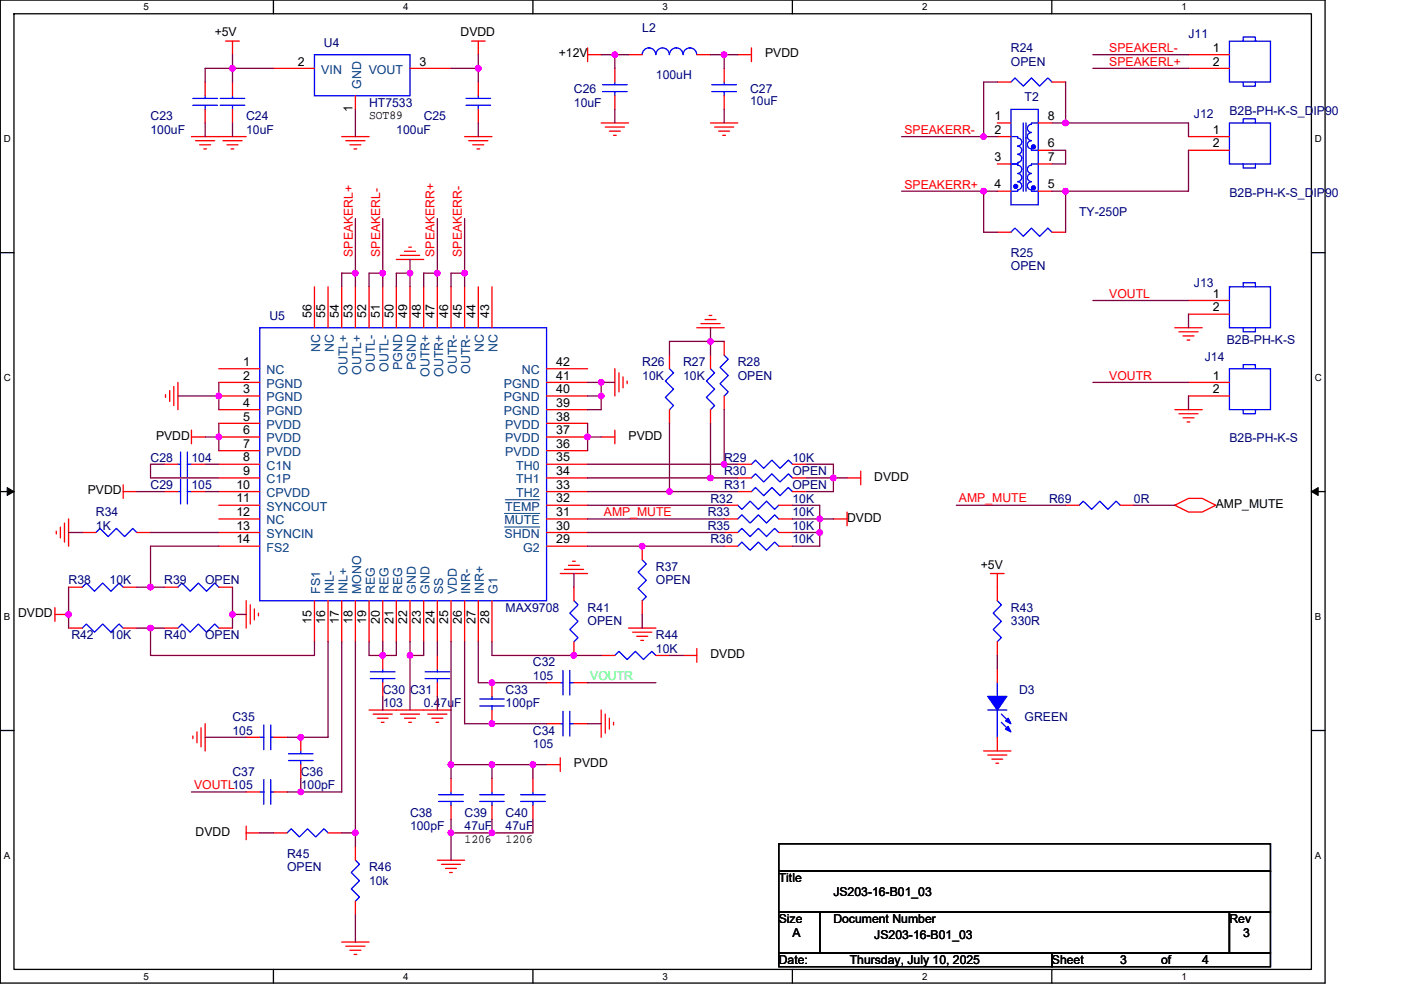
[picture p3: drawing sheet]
<svg xmlns="http://www.w3.org/2000/svg" width="297mm" height="210mm" viewBox="0 0 297 210" stroke-linecap="round" stroke-linejoin="round" font-family="sans-serif">
<path d="M.1 0h280.8v208.5h-280.8zM3 2.9h275v202.7h-275z" fill="none" stroke="#000" stroke-width=".28"/>
<g fill="#fff">
<path d="M30.5 .3h1.1v2.3h-1.1z"/>
<path d="M30.5 205.9h1.1v2.3h-1.1z"/>
</g>
<path d="M58 0v2.9M58 205.6v2.9" fill="none" stroke="#000" stroke-width=".28"/>
<g fill="#fff">
<path d="M85.5 .3h1.1v2.3h-1.1z"/>
<path d="M85.5 205.9h1.1v2.3h-1.1z"/>
</g>
<path d="M113 0v2.9M113 205.6v2.9" fill="none" stroke="#000" stroke-width=".28"/>
<g fill="#fff">
<path d="M140.5 .3h1.1v2.3h-1.1z"/>
<path d="M140.5 205.9h1.1v2.3h-1.1z"/>
</g>
<path d="M168 0v2.9M168 205.6v2.9" fill="none" stroke="#000" stroke-width=".28"/>
<g fill="#fff">
<path d="M195.5 .3h1.2v2.3h-1.2z"/>
<path d="M195.5 205.9h1.2v2.3h-1.2z"/>
</g>
<path d="M223 0v2.9M223 205.6v2.9" fill="none" stroke="#000" stroke-width=".28"/>
<g fill="#fff">
<path d="M250.5 .3h1.2v2.3h-1.2z"/>
<path d="M250.5 205.9h1.2v2.3h-1.2z"/>
<path d="M.8 28.3h1.5v2.3h-1.5z"/>
<path d="M278.8 28.3h1.5v2.3h-1.5z"/>
<path d="M.8 78.9h1.5v2.3h-1.5z"/>
<path d="M278.8 78.9h1.5v2.3h-1.5z"/>
</g>
<path d="M.1 53.6h2.9M278 53.6h2.9" fill="none" stroke="#000" stroke-width=".28"/>
<g fill="#fff">
<path d="M.8 129.6h1.4v2.3h-1.4z"/>
<path d="M278.8 129.6h1.4v2.3h-1.4z"/>
</g>
<path d="M.1 104.3h2.9M278 104.3h2.9" fill="none" stroke="#000" stroke-width=".28"/>
<path d="M1.5 103.4l1.5 .9-1.5 .8zM278 104.3l1.5-.9v1.7z" fill="#000" stroke="#000" stroke-width=".21"/>
<g fill="#fff">
<path d="M.8 180.3h1.4v2.3h-1.4z"/>
<path d="M278.8 180.3h1.4v2.3h-1.4z"/>
</g>
<path d="M.1 154.9h2.9M278 154.9h2.9M165.1 179h104.3v5.8h-104.3zM165.1 193.4h8.7v8.7h-8.7zM165.1 184.8h104.3v8.6h-104.3zM173.8 193.4h86.9v8.7h-86.9zM260.7 193.4h8.7v8.7h-8.7zM165.1 202.1h57.9v2.9h-57.9zM223 202.1h46.4v2.9h-46.4z" fill="none" stroke="#000" stroke-width=".28"/>
<g fill="none" stroke="#f00" stroke-width=".28">
<path d="M43.5 17.4v2.9M47.8 8.7h2.9M49.3 8.7v2.9M49.3 17.4v2.9M58 14.5h8.7M86.9 14.5h8.7M100 8.7h2.9M101.4 8.7v2.9M101.4 17.4v2.9M124.6 11.6h2.9M124.6 10.2v2.9M130.4 14.5v2.9"/>
<path d="M133.3 11.6h2.9M147.7 11.6h2.9M153.5 14.5v2.9M156.4 11.6h2.9M159.3 10.2v2.9M211.5 17.4h2.8M223 17.4h2.9M252 11.6h8.7M252 14.5h8.7M40.6 29h11.6M41.5 29.8h4M42.3 30.7h2.4"/>
<path d="M43.2 31.6h.6M43.5 23.2v2.9M47.3 29.8h4M48.1 30.7h2.4M49 31.6h.6M49.3 23.2v2.9M72.5 29h5.7M73.3 29.8h4.1M74.2 30.7h2.3M75.1 31.6h.5M75.4 20.3v2.9M98.5 29h5.8"/>
<path d="M99.4 29.8h4M100.2 30.7h2.4M101.1 31.6h.6M101.4 23.2v2.9M127.5 26.1h5.8M128.3 26.9h4.1M129.2 27.8h2.3M130.1 28.7h.6M130.4 20.3v2.9M150.6 26.1h5.8M151.5 26.9h4.1M152.4 27.8h2.3"/>
<path d="M153.2 28.7h.6M153.5 20.3v2.9M211.5 26.1h2.8M211.5 29h2.8M211.5 34.8h2.8M220.1 31.9h2.9M220.1 34.8h2.9M220.1 26.1h2.9M252 29h8.7M252 31.9h8.7M84 55h5.8M84.9 54.2h4.1"/>
<path d="M85.8 53.3h2.3M86.7 52.4h.5M211.5 49.3h2.8M211.5 40.6h2.8M220.1 40.6h2.9M223 49.3h2.9M46.4 78.2h8.7M66.7 60.8v8.7M69.6 60.8v8.7M72.5 60.8v8.7M75.4 60.8v8.7M78.2 60.8v8.7"/>
<path d="M81.1 60.8v8.7M84 60.8v8.7M86.9 60.8v8.7M89.8 60.8v8.7M92.7 60.8v8.7M95.6 60.8v8.7M98.5 60.8v8.7M101.4 60.8v8.7M104.3 60.8v8.7M115.9 78.2h8.7M130.4 78.2v5.8M131.2 79.1v4"/>
<path d="M132.1 79.9v2.4M141.9 75.3v2.9M147.7 69.5h5.8M148.6 68.6h4.1M149.5 67.8h2.3M150.3 66.9h.6M150.6 75.3v2.9M153.5 72.4v2.9M249.1 69.5h5.8M250 70.4h4M250.8 71.2h2.4M251.7 72.1h.6"/>
<path d="M252 63.7h8.7M252 66.6h8.7M34.8 98.5h2.9M35.1 83.7v.6M36 82.8v2.4M36.8 82v4M37.7 81.1v5.8M40.6 92.7h2.9M40.6 91.2v2.9M40.6 98.5h2.9M46.4 81.1h8.7M46.4 84h8.7"/>
<path d="M46.4 86.9h8.7M46.4 89.8h8.7M46.4 92.7h8.7M46.4 95.6h8.7M46.4 98.5h8.7M115.9 98.5h8.7M115.9 95.6h8.7M115.9 92.7h8.7M115.9 89.8h8.7M115.9 86.9h8.7M115.9 84h8.7M115.9 81.1h8.7"/>
<path d="M127.5 92.7h2.9M130.4 91.2v2.9M133 80.8v.6M141.9 86.9v2.9M150.6 86.9v2.9M153.5 84v2.9M156.4 98.5h2.9M168 98.5h2.9M182.5 99.9v2.9M249.1 86.9h5.8M250 87.8h4M250.8 88.6h2.4"/>
<path d="M251.7 89.5h.6M252 81.1h8.7M252 84h8.7M11.9 112.7v.5M12.8 111.8v2.3M13.7 110.9v4.1M14.5 110.1v5.7M17.4 112.9h2.9M26.1 104.3h2.9M26.1 102.8v2.9M29 112.9h2.9M34.8 104.3h2.9"/>
<path d="M40.6 104.3h2.9M46.4 101.4h8.7M46.4 104.3h8.7M46.4 107.2h8.7M46.4 110.1h8.7M46.4 112.9h8.7M46.4 115.8h8.7M115.9 115.8h8.7M115.9 112.9h8.7M115.9 110.1h8.7M115.9 107.2h8.7M115.9 104.3h8.7"/>
<path d="M115.9 101.4h8.7M120.5 119.9h2.3M121.4 119h.6M136.2 115.8v2.9M153.5 110.1h2.9M153.5 115.8h2.9M153.5 112.9h2.9M153.5 107.2h2.9M156.4 104.3h2.9M156.4 101.4h2.9M165.1 110.1h2.9M165.1 115.8h2.9"/>
<path d="M165.1 112.9h2.9M165.1 107.2h2.9M168 104.3h2.9M168 101.4h2.9M176.7 110.1h2.9M179.6 101.4h2.9M179.6 108.6v2.9M225.9 107.2h2.9M237.5 107.2h2.9M249.1 107.2l2.9-1.5h2.9l2.9 1.5-2.9 1.4h-2.9zM11.6 130.3h2.9M11.6 128.9v2.9"/>
<path d="M14.5 133.2h2.9M14.5 124.5h2.9M26.1 133.2h2.9M26.1 124.5h2.9M34.8 124.5h2.9M34.8 133.2h2.9M46.4 124.5h2.9M46.4 133.2h2.9M52.2 127.4v5.8M53.1 128.3v4.1M53.9 129.2v2.3M54.8 130v.6"/>
<path d="M66.7 127.4v8.7M69.6 127.4v8.7M72.5 127.4v8.7M75.4 127.4v8.7M78.2 127.4v8.7M81.1 127.4v8.7M81.1 139v2.9M84 127.4v8.7M86.9 127.4v8.7M89.8 127.4v8.7M92.7 139v2.9M92.7 127.4v8.7"/>
<path d="M95.6 127.4v8.7M98.5 127.4v8.7M101.4 127.4v8.7M104.3 127.4v8.7M118.8 121.6h5.8M119.7 120.8h4M121.7 124.5v2.9M121.7 136.1v2.9M127.5 139h2.9M133.3 133.2h5.8M134.1 134.1h4.1M135 135h2.3"/>
<path d="M135.9 135.8h.5M136.2 127.4v2.9M139.1 139h2.8M144.8 139h2.9M147.7 137.6v2.9M210 121.6h2.9M211.5 121.6v5.8M211.5 136.1v2.9M40.9 156.1v.6M41.8 155.2v2.3M42.6 154.4v4M43.5 153.5v5.8"/>
<path d="M52.2 156.4h2.9M58 156.4h2.9M63.8 156.4v2.9M79.1 151.5h4.1M80 152.3h2.3M80.9 153.2h.5M81.1 144.8v2.9M84.9 151.5h4.1M85.8 152.3h2.3M86.7 153.2h.5M90.7 151.5h4.1M91.6 152.3h2.3"/>
<path d="M92.4 153.2h.6M92.7 144.8v2.9M95.6 150.6h-17.4M104.3 144.8v2.9M104.3 150.6v2.9M115.9 144.8h2.9M115.9 153.5h2.9M121.7 144.8h2.9M121.7 153.5h2.9M127.5 150.6v5.8M128.3 151.5v4M129.2 152.3v2.3"/>
<path d="M130.1 153.2v.6M208.6 159.3h5.7M211.5 141.9v2.9M211.5 156.4v2.9M52.2 168h2.9M52.2 176.7h2.9M52.2 175.2v2.9M58 168h2.9M58 176.7h2.9M63.8 162.2v2.9M69.6 176.7h2.9M75.4 179.6v2.9"/>
<path d="M95.6 165.1v2.9M95.6 170.9v2.9M104.3 165.1v2.9M104.3 170.9v2.9M113 165.1v2.9M113 170.9v2.9M115.9 162.2h2.9M118.8 160.7v2.9M209.4 160.1h4.1M210.3 161h2.3M211.2 161.9h.5M72.5 199.8h5.7"/>
<path d="M75.4 191.1v2.9M92.7 182.5h5.8M93.6 183.3h4M94.5 184.2h2.3M95.3 185.1h.6M73.3 200.7h4.1M74.2 201.5h2.3M75.1 202.4h.5"/>
</g>
<g fill="none" stroke="#00f" stroke-width=".28">
<path d="M66.7 11.6h20.2v8.7h-20.2zM127.8 19.4h5.2M127.8 18h5.2M130.4 17.4v.6M130.4 19.4v.9M136.2 11.6a1.42 1.42 0 0 1 1.4-1.4 1.45 1.45 0 0 1 1.4 1.4M139.1 11.6a1.43 1.43 0 0 1 1.4-1.4 1.43 1.43 0 0 1 1.4 1.4M141.9 11.6a1.43 1.43 0 0 1 1.5-1.4 1.45 1.45 0 0 1 1.4 1.4M144.8 11.6a1.43 1.43 0 0 1 1.5-1.4 1.45 1.45 0 0 1 1.4 1.4M150.9 19.4h5.2M150.9 18h5.2M153.5 17.4v.6"/>
<path d="M153.5 19.4v.9M214.3 17.4l.9-.9 1.8 1.8 1.7-1.8 1.7 1.8 1.8-1.8 .8 .9M260.7 8.7h8.7v8.7h-8.7zM263.6 8.7v-.8h2.6v.8M263.6 17.4v.9h2.6v-.9M40.9 22.3h5.2M40.9 20.9h5.2M43.5 20.3v.6M43.5 22.3v.9M46.7 22.3h5.2M46.7 20.9h5.2M49.3 20.3v.6"/>
<path d="M49.3 22.3v.9M98.8 22.3h5.2M98.8 20.9h5.2M101.4 20.3v.6M101.4 22.3v.9M214.3 23.2h5.8v20.3h-5.8zM214.3 29h1.5v.3a.87 .87 0 0 1 .8 .8 .87 .87 0 0 1-.8 .9 .86 .86 0 0 1 .8 .9 .86 .86 0 0 1-.8 .8M215.8 32.7a.86 .86 0 0 1 .8 .9 .86 .86 0 0 1-.8 .9M215.8 34.5v.3h-1.5h1.5v.3a.87 .87 0 0 1 .8 .8 .87 .87 0 0 1-.8 .9 .87 .87 0 0 1 .8 .9 .87 .87 0 0 1-.8 .8 .87 .87 0 0 1 .8 .9 .87 .87 0 0 1-.8 .9v.3h-1.5M217 26.1v14.5M217.5 26.1v14.5M218.7 35.1a.87 .87 0 0 0-.9 .8 .87 .87 0 0 0 .9 .9 .87 .87 0 0 0-.9 .9 .87 .87 0 0 0 .9 .8 .87 .87 0 0 0-.9 .9 .87 .87 0 0 0 .9 .9"/>
<path d="M218.7 26.4a.86 .86 0 0 0-.9 .8 .86 .86 0 0 0 .9 .9 .87 .87 0 0 0-.9 .9 .87 .87 0 0 0 .9 .8 .87 .87 0 0 0-.9 .9 .87 .87 0 0 0 .9 .9M218.7 31.6v.3h1.4M220.1 34.8h-1.4v.3M220.1 26.1h-1.4v.3M260.7 26.1h8.7v8.7h-8.7zM263.6 26.1v-.9h2.6v.9M263.6 34.8v.8h2.6v-.8M214.3 49.3l.9-.9 1.8 1.7 1.7-1.7 1.7 1.7 1.8-1.7 .8 .9M218.7 40.3v.3h1.4M55.1 69.5h60.8v57.9h-60.8zM141.9 78.2l.9 .9-1.7 1.7 1.7 1.7-1.7 1.8 1.7 1.7-.9 .9M150.6 78.2l.9 .9-1.7 1.7 1.7 1.7-1.7 1.8 1.7 1.7-.9 .9"/>
<path d="M153.5 75.3l.9 .9-1.7 1.7 1.7 1.8-1.7 1.7 1.7 1.7-.9 .9M260.7 78.2h8.7v8.7h-8.7zM260.7 60.8h8.7v8.7h-8.7zM263.6 78.2v-.9h2.6v.9M263.6 60.8v-.8h2.6v.8M263.6 69.5v.9h2.6v-.9M37.7 98.5h.6M38.3 95.9v5.2M39.7 98.5h.9M39.7 95.9v5.2M159.3 98.5l.9-.9 1.7 1.7 1.8-1.7 1.7 1.7 1.7-1.7 .9 .9M263.6 86.9v.9h2.6v-.9"/>
<path d="M20.3 112.9l.9-.8 1.7 1.7 1.8-1.7 1.7 1.7 1.7-1.7 .9 .8M37.7 104.3h.6M38.3 101.7v5.2M39.7 104.3h.9M39.7 101.7v5.2M136.2 118.7l.8 .9-1.7 1.7 1.7 1.8-1.7 1.7 1.7 1.8-.8 .8M156.4 110.1l.9-.9 1.7 1.7 1.8-1.7 1.7 1.7 1.8-1.7 .8 .9M156.4 115.8l.9-.8 1.7 1.7 1.8-1.7 1.7 1.7 1.8-1.7 .8 .8M156.4 112.9l.9-.8 1.7 1.7 1.8-1.7 1.7 1.7 1.8-1.7 .8 .8M156.4 107.2l.9 .8 1.7-1.7 1.8 1.7 1.7-1.7 1.8 1.7 .8-.8M159.3 104.3l.9-.9 1.7 1.7 1.8-1.7 1.7 1.7 1.7-1.7 .9 .9M159.3 101.4l.9-.9 1.7 1.7 1.8-1.7 1.7 1.7 1.7-1.7 .9 .9"/>
<path d="M228.8 107.2l.9-.9 1.7 1.7 1.8-1.7 1.7 1.7 1.7-1.7 .9 .9M17.4 133.2l.9-.8 1.7 1.7 1.8-1.7 1.7 1.7 1.7-1.7 .9 .8M17.4 124.5l.9-.8 1.7 1.7 1.8-1.7 1.7 1.7 1.7-1.7 .9 .8M37.7 124.5l.9-.8 1.7 1.7 1.8-1.7 1.7 1.7 1.7-1.7 .9 .8M37.7 133.2l.9-.8 1.7 1.7 1.8-1.7 1.7 1.7 1.7-1.7 .9 .8M121.7 127.4l.9 .9-1.8 1.7 1.8 1.8-1.8 1.7 1.8 1.8-.9 .8M130.4 139l.8-.8 1.8 1.7 1.7-1.7 1.7 1.7 1.8-1.7 .9 .8M211.5 127.4l.8 .9-1.7 1.7 1.7 1.8-1.7 1.7 1.7 1.8-.8 .8M55.1 156.4h.8M55.9 153.8v5.2M57.4 156.4h.6M57.4 153.8v5.2"/>
<path d="M61.2 159.9h5.2M63.8 159.3v.6M78.5 143.9h5.3M78.5 142.5h5.3M81.1 141.9v.6M81.1 143.9v.9M90.1 143.9h5.2M90.1 142.5h5.2M92.7 141.9v.6M92.7 143.9v.9M101.7 149.7h5.2M101.7 148.3h5.2"/>
<path d="M104.3 147.7v.6M104.3 149.7v.9M118.8 144.8h.6M118.8 153.5h.6M119.4 142.2v5.2M119.4 150.9v5.2M120.8 144.8h.9M120.8 153.5h.9M120.8 142.2v5.2M120.8 150.9v5.2M209.4 150.6h4.1M211.5 144.8v2.9"/>
<path d="M211.5 150.6v5.8M212.3 151.5l1.8 1.7M212.3 153.2l1.8 1.7M55.1 168h.8M55.9 165.4v5.2M57.4 168h.6M57.4 165.4v5.2M60.9 176.7l.8-.9 1.8 1.7 1.7-1.7 1.7 1.7 1.8-1.7 .9 .9M61.2 161.3h5.2M63.8 161.3v.9M93 170h5.2M93 168.6h5.2"/>
<path d="M95.6 168v.6M95.6 170v.9M101.7 170h5.2M101.7 168.6h5.2M104.3 168v.6M104.3 170v.9M110.4 170h5.2M110.4 168.6h5.2M113 168v.6M113 170v.9M75.4 182.5l.8 .8-1.7 1.8 1.7 1.7-1.7 1.7 1.7 1.8-.8 .8"/>
</g>
<g fill="#00f" stroke="#00f" stroke-width=".28">
<path d="M209.4 147.7h4.1l-2 2.9z" fill-rule="evenodd"/>
<path d="M213.8 154.1l.5 1.1-1.1-.6z" fill-rule="evenodd"/>
<path d="M213.8 152.3l.5 1.2-1.1-.6z" fill-rule="evenodd"/>
<circle cx="219.1" cy="39.8" r=".43"/>
<circle cx="219.1" cy="31.1" r=".43"/>
<circle cx="215.3" cy="39.5" r=".43"/>
</g>
<path d="M107 111.8h7.4M107 108.9h7.4M107.1 106h7.3" fill="none" stroke="#004080" stroke-width=".21"/>
<g fill="none" stroke="#800040" stroke-width=".28">
<path d="M49.3 14.5v2.9M49.3 14.5h-5.8v2.9M49.3 11.6v2.9M49.3 14.5h8.7M95.6 14.5h5.8M101.4 11.6v2.9M101.4 14.5v2.9M127.5 11.6h2.9v2.9M130.4 11.6h2.9M150.6 11.6h2.9M156.4 11.6h-2.9v2.9M211.5 17.4h-2.9v11.6"/>
<path d="M225.9 17.4v8.7h26.1v2.9M231.7 14.5h20.3M231.7 11.6h20.3M43.5 26.1v2.9M49.3 26.1v2.9M75.4 23.2v5.8M101.4 26.1v2.9M130.4 23.2v2.9M153.5 23.2v2.9M191.2 29h17.4M208.6 29h2.9M223 31.9h2.9v2.9h-2.9"/>
<path d="M223 26.1h2.9M252 31.9v8.7h-26.1v8.7M75.4 46.4v11.5M81.1 46.4v11.5M86.9 57.9h-2.9v2.9M86.9 57.9v2.9M86.9 55v2.9M92.7 57.9h-2.9v2.9M92.7 57.9v2.9M92.7 46.4v11.5M98.5 57.9h-2.9v2.9M98.5 57.9v2.9"/>
<path d="M98.5 46.4v11.5M191.2 40.6h17.4M208.6 40.6v8.7h2.9M208.6 40.6h2.9M223 40.6h2.9M72.5 60.8v-2.9h2.9v2.9M78.2 60.8v-2.9h2.9v2.9M141.9 75.3v-2.9h8.7v2.9M150.6 69.5v2.9h2.9M231.7 63.7h20.3M252 66.6v2.9M34.8 98.5h-2.9v2.9h14.5"/>
<path d="M37.7 84h8.7M43.5 92.7h2.9v2.9M43.5 98.5h2.9M46.4 81.1v2.9M46.4 84v2.9M46.4 89.8v2.9M124.6 84h2.9M124.6 92.7h2.9M124.6 89.8v2.9M124.6 92.7v2.9M124.6 98.5h28.9M124.6 81.1h2.9"/>
<path d="M127.5 81.1h2.9M127.5 81.1v2.9M127.5 84v2.9h-2.9M141.9 89.8v14.5M150.6 89.8v11.6M153.5 98.5h2.9M153.5 86.9v11.6M170.9 98.5h5.8v2.9h-5.8M231.7 81.1h20.3M252 84v2.9M14.5 112.9h2.9M29 104.3h5.8"/>
<path d="M31.9 112.9h14.5M43.5 104.3h2.9M46.4 115.8h-14.5v8.7M124.6 112.9h28.9M124.6 110.1h28.9M124.6 101.4h26M124.6 115.8h28.9M124.6 104.3h17.3M124.6 107.2h28.9M141.9 104.3h14.5M150.6 101.4h5.8M168 110.1h5.8"/>
<path d="M168 112.9h5.8M168 107.2h5.8v2.9M173.8 110.1h2.9M173.8 110.1v2.8M173.8 112.9v2.9h-5.8M179.6 101.4h-2.9v2.9h-5.8M202.8 107.2h23.1M240.4 107.2h8.7M14.5 124.5v8.7M29 133.2h2.9M29 124.5h2.9M31.9 133.2v5.8h34.8v-2.9"/>
<path d="M31.9 124.5h2.9M31.9 133.2h2.9M49.3 124.5v5.8M52.2 130.3h-2.9v2.9M69.6 136.1v20.3h-8.7M72.5 136.1v31.9h-8.7M75.4 136.1v40.6M78.2 136.1v2.9h2.9M81.1 136.1v2.9M84 136.1v2.9h-2.9M86.9 139v11.6M86.9 136.1v2.9"/>
<path d="M89.8 136.1v2.9h-2.9M92.7 136.1v2.9M95.6 136.1v26.1M98.5 136.1v17.4h17.4M101.4 136.1v8.7h14.5M104.3 136.1v2.9h23.2M121.7 121.6v2.9M136.2 130.3v2.9M141.9 139h2.9M211.5 139v2.9M43.5 156.4h8.7M81.1 147.7v2.9"/>
<path d="M92.7 147.7v2.9M124.6 153.5h2.9M124.6 144.8h14.5M40.6 168h11.6M55.1 176.7h2.9M60.9 168h2.9M63.8 165.1v2.9M72.5 176.7h2.9M75.4 176.7v2.9M95.6 176.7v5.8M95.6 173.8v2.9M95.6 162.2v2.9"/>
<path d="M95.6 162.2h8.7M95.6 176.7h8.7M104.3 173.8v2.9M104.3 162.2h8.7M104.3 162.2v2.9M113 173.8v2.9h-8.7M113 162.2v2.9M113 162.2h2.9M75.4 194v5.8"/>
</g>
<g fill="#f0f" stroke="#f0f" stroke-width=".28">
<circle cx="75.3" cy="176.6" r=".57"/>
<circle cx="63.8" cy="156.4" r=".57"/>
<circle cx="63.8" cy="168" r=".57"/>
<circle cx="86.9" cy="139" r=".57"/>
<circle cx="81.1" cy="139" r=".57"/>
<circle cx="121.7" cy="139" r=".57"/>
<circle cx="104.3" cy="144.8" r=".57"/>
<circle cx="104.3" cy="153.5" r=".57"/>
<circle cx="95.6" cy="162.2" r=".57"/>
<circle cx="95.6" cy="176.6" r=".57"/>
<circle cx="104.3" cy="176.6" r=".57"/>
<circle cx="113" cy="162.2" r=".57"/>
<circle cx="104.3" cy="162.2" r=".57"/>
<circle cx="136.1" cy="115.8" r=".57"/>
<circle cx="127.5" cy="84" r=".57"/>
<circle cx="127.5" cy="81.1" r=".57"/>
<circle cx="153.5" cy="98.5" r=".57"/>
<circle cx="150.6" cy="101.4" r=".57"/>
<circle cx="141.9" cy="104.3" r=".57"/>
<circle cx="150.6" cy="72.4" r=".57"/>
<circle cx="124.6" cy="92.7" r=".57"/>
<circle cx="176.7" cy="101.4" r=".57"/>
<circle cx="86.9" cy="57.9" r=".57"/>
<circle cx="75.3" cy="57.9" r=".57"/>
<circle cx="98.5" cy="57.9" r=".57"/>
<circle cx="92.7" cy="57.9" r=".57"/>
<circle cx="81.1" cy="57.9" r=".57"/>
<circle cx="46.4" cy="92.7" r=".57"/>
<circle cx="101.4" cy="14.5" r=".57"/>
<circle cx="173.8" cy="112.9" r=".57"/>
<circle cx="173.8" cy="110" r=".57"/>
<circle cx="49.3" cy="130.3" r=".57"/>
<circle cx="14.5" cy="130.3" r=".57"/>
<circle cx="31.9" cy="133.2" r=".57"/>
<circle cx="31.9" cy="124.5" r=".57"/>
<circle cx="49.3" cy="14.5" r=".57"/>
<circle cx="46.4" cy="84" r=".57"/>
<circle cx="130.4" cy="11.6" r=".57"/>
<circle cx="153.5" cy="11.6" r=".57"/>
<circle cx="208.5" cy="40.6" r=".57"/>
<circle cx="208.5" cy="29" r=".57"/>
<circle cx="225.9" cy="26.1" r=".57"/>
<circle cx="225.9" cy="40.6" r=".57"/>
</g>
<g font-size="2.6">
<text x="45.5" y="7.6">+5V</text>
<text x="97.6" y="7.6">DVDD</text>
<text x="257.2" y="11">1</text>
<text x="63.2" y="13.9">2</text>
<text x="89" y="13.9">3</text>
<text x="118.5" y="12.2">+12V</text>
<text x="162.2" y="12.2">PVDD</text>
<text x="257.2" y="13.9">2</text>
<text x="74.8" y="23.8" transform="rotate(-90 74.8 23.8)">1</text>
<text x="78.2" y="25.3">SOT89</text>
<text x="210.8" y="25.5">1</text>
<text x="210.8" y="28.4">2</text>
<text x="222.2" y="25.5">8</text>
<text x="257.2" y="28.4">1</text>
<text x="210.8" y="34.2">3</text>
<text x="222.2" y="31.3">6</text>
<text x="222.2" y="34.2">7</text>
<text x="257.2" y="31.3">2</text>
<text x="210.8" y="40">4</text>
<text x="222.2" y="40">5</text>
<text x="257.2" y="63.1">1</text>
<text x="66.1" y="67.5" transform="rotate(-90 66.1 67.5)">56</text>
<text x="69" y="67.5" transform="rotate(-90 69 67.5)">55</text>
<text x="71.9" y="67.5" transform="rotate(-90 71.9 67.5)">54</text>
<text x="74.8" y="67.5" transform="rotate(-90 74.8 67.5)">53</text>
<text x="77.7" y="67.5" transform="rotate(-90 77.7 67.5)">52</text>
<text x="80.6" y="67.5" transform="rotate(-90 80.6 67.5)">51</text>
<text x="83.4" y="67.5" transform="rotate(-90 83.4 67.5)">50</text>
<text x="86.3" y="67.5" transform="rotate(-90 86.3 67.5)">49</text>
<text x="89.2" y="67.5" transform="rotate(-90 89.2 67.5)">48</text>
<text x="92.1" y="67.5" transform="rotate(-90 92.1 67.5)">47</text>
<text x="95" y="67.5" transform="rotate(-90 95 67.5)">46</text>
<text x="97.9" y="67.5" transform="rotate(-90 97.9 67.5)">45</text>
<text x="100.8" y="67.5" transform="rotate(-90 100.8 67.5)">44</text>
<text x="103.7" y="67.5" transform="rotate(-90 103.7 67.5)">43</text>
<text x="257.2" y="66">2</text>
<text x="51.6" y="77.6">1</text>
<text x="117.9" y="77.6">42</text>
<text x="51.6" y="80.5">2</text>
<text x="51.6" y="83.4">3</text>
<text x="117.9" y="83.4">40</text>
<text x="117.9" y="80.5">41</text>
<text x="257.2" y="80.5">1</text>
<text x="257.2" y="83.4">2</text>
<text x="51.6" y="86.3">4</text>
<text x="51.6" y="89.2">5</text>
<text x="117.9" y="89.2">38</text>
<text x="117.9" y="86.3">39</text>
<text x="33.1" y="93.3">PVDD</text>
<text x="51.6" y="92.1">6</text>
<text x="51.6" y="95">7</text>
<text x="117.9" y="95">36</text>
<text x="117.9" y="92.1">37</text>
<text x="133.3" y="93.3">PVDD</text>
<text x="51.6" y="97.9">8</text>
<text x="51.6" y="100.8">9</text>
<text x="117.9" y="100.8">34</text>
<text x="117.9" y="97.9">35</text>
<text x="185.4" y="102">DVDD</text>
<text x="18.6" y="104.9">PVDD</text>
<text x="50.1" y="103.7">10</text>
<text x="50.1" y="106.6">11</text>
<text x="117.9" y="103.7">33</text>
<text x="117.9" y="106.6">32</text>
<text x="257.8" y="107.8">AMP_MUTE</text>
<text x="50.1" y="109.5">12</text>
<text x="50.1" y="112.4">13</text>
<text x="117.9" y="112.4">30</text>
<text x="117.9" y="109.5">31</text>
<text x="179.6" y="110.7">DVDD</text>
<text x="50.1" y="115.3">14</text>
<text x="117.9" y="115.3">29</text>
<text x="208" y="120.8">+5V</text>
<text x="3.8" y="130.9">DVDD</text>
<text x="66.1" y="132.4" transform="rotate(-90 66.1 132.4)">15</text>
<text x="69" y="132.4" transform="rotate(-90 69 132.4)">16</text>
<text x="71.9" y="132.4" transform="rotate(-90 71.9 132.4)">17</text>
<text x="74.8" y="132.4" transform="rotate(-90 74.8 132.4)">18</text>
<text x="77.7" y="132.4" transform="rotate(-90 77.7 132.4)">19</text>
<text x="80.6" y="132.4" transform="rotate(-90 80.6 132.4)">20</text>
<text x="83.4" y="132.4" transform="rotate(-90 83.4 132.4)">21</text>
<text x="86.3" y="132.4" transform="rotate(-90 86.3 132.4)">22</text>
<text x="89.2" y="132.4" transform="rotate(-90 89.2 132.4)">23</text>
<text x="92.1" y="132.4" transform="rotate(-90 92.1 132.4)">24</text>
<text x="95" y="132.4" transform="rotate(-90 95 132.4)">25</text>
<text x="97.9" y="132.4" transform="rotate(-90 97.9 132.4)">26</text>
<text x="100.8" y="132.4" transform="rotate(-90 100.8 132.4)">27</text>
<text x="103.7" y="132.4" transform="rotate(-90 103.7 132.4)">28</text>
<text x="150.6" y="139.6">DVDD</text>
<text x="121.7" y="162.8">PVDD</text>
<text x="41.5" y="177.2">DVDD</text>
<text x="98.5" y="178.8">1206</text>
<text x="107.2" y="178.8">1206</text>
<text x="165.1" y="187.1">Title</text>
<text x="176.7" y="190">JS203-16-B01_03</text>
<text x="165.1" y="195.8">Size</text>
<text x="176.7" y="195.8">Document Number</text>
<text x="260.7" y="195.8">Rev</text>
<text x="168" y="198.7">A</text>
<text x="185.4" y="199.3">JS203-16-B01_03</text>
<text x="263.6" y="198.7">3</text>
<text x="165.1" y="204.5">Date:</text>
<text x="180.2" y="204.5">Thursday, July 10, 2025</text>
<text x="223" y="204.5">Sheet</text>
<text x="237.5" y="204.5">3</text>
<text x="246.2" y="204.5">of</text>
<text x="254.9" y="204.5">4</text>
</g>
<g font-size="2.6" fill="#000080">
<text x="68.7" y="9.9">U4</text>
<text x="136.2" y="6.7">L2</text>
<text x="214.3" y="11">R24</text>
<text x="252" y="8.1">J11</text>
<text x="139.1" y="16.8">100uH</text>
<text x="214.3" y="13.9">OPEN</text>
<text x="78.2" y="22.6">HT7533</text>
<text x="121.7" y="19.7">C26</text>
<text x="121.7" y="22.6">10uF</text>
<text x="159" y="19.7">C27</text>
<text x="159" y="22.3">10uF</text>
<text x="217.2" y="21.5">T2</text>
<text x="31.9" y="25.5">C23</text>
<text x="31.9" y="28.4">100uF</text>
<text x="52.2" y="25.5">C24</text>
<text x="52.2" y="28.4">10uF</text>
<text x="84" y="28.4">100uF</text>
<text x="89.8" y="25.5">C25</text>
<text x="253.1" y="24.9">J12</text>
<text x="260.7" y="24.4">B2B-PH-K-S_DIP90</text>
<text x="260.7" y="41.7">B2B-PH-K-S_DIP90</text>
<text x="228.8" y="45.8">TY-250P</text>
<text x="214.3" y="54.5">R25</text>
<text x="214.3" y="57.4">OPEN</text>
<text x="253.1" y="60.9">J13</text>
<text x="57.1" y="67.8">U5</text>
<text x="136.2" y="77.6">R26</text>
<text x="144.8" y="77.6">R27</text>
<text x="156.4" y="77.6">R28</text>
<text x="255.5" y="76.5">J14</text>
<text x="260.1" y="73">B2B-PH-K-S</text>
<text x="136.2" y="80.5">10K</text>
<text x="144.8" y="80.5">10K</text>
<text x="156.4" y="80.5">OPEN</text>
<text x="260.7" y="93.9">B2B-PH-K-S</text>
<text x="31.9" y="97.9">C28</text>
<text x="40.6" y="97.9">104</text>
<text x="153.5" y="100.8">R30</text>
<text x="153.5" y="97.9">R29</text>
<text x="168" y="100.8">OPEN</text>
<text x="168" y="97.9">10K</text>
<text x="31.9" y="103.7">C29</text>
<text x="40.6" y="103.7">105</text>
<text x="150.6" y="106.6">R32</text>
<text x="153.5" y="103.7">R31</text>
<text x="168" y="103.7">OPEN</text>
<text x="168" y="106.6">10K</text>
<text x="222.4" y="106.6">R69</text>
<text x="240.4" y="106.6">0R</text>
<text x="20.3" y="109.5">R34</text>
<text x="20.3" y="112.4">1K</text>
<text x="150" y="109.5">R33</text>
<text x="150" y="112.4">R35</text>
<text x="168" y="109.5">10K</text>
<text x="168" y="112.4">10K</text>
<text x="150.6" y="115.3">R36</text>
<text x="168" y="115.3">10K</text>
<text x="14.5" y="124">R38</text>
<text x="23.2" y="124">10K</text>
<text x="34.8" y="124">R39</text>
<text x="43.5" y="124">OPEN</text>
<text x="139.1" y="121.1">R37</text>
<text x="139.1" y="124">OPEN</text>
<text x="107.2" y="129.8">MAX9708</text>
<text x="124.6" y="129.8">R41</text>
<text x="214.3" y="129.8">R43</text>
<text x="15.1" y="135.6">R42</text>
<text x="23.2" y="135.6">10K</text>
<text x="34.8" y="135.6">R40</text>
<text x="43.5" y="135.6">OPEN</text>
<text x="124.6" y="132.7">OPEN</text>
<text x="139.1" y="135.6">R44</text>
<text x="214.3" y="132.7">330R</text>
<text x="113" y="141.4">C32</text>
<text x="139.1" y="138.5">10K</text>
<text x="81.1" y="147.1">C30 C31</text>
<text x="107.2" y="147.1">C33</text>
<text x="113" y="144.2">105</text>
<text x="216.1" y="147.1">D3</text>
<text x="49.3" y="152.9">C35</text>
<text x="49.3" y="155.8">105</text>
<text x="81.1" y="150">103</text>
<text x="89.8" y="150">0.47uF</text>
<text x="107.2" y="150">100pF</text>
<text x="113" y="155.8">C34</text>
<text x="217.2" y="152.9">GREEN</text>
<text x="113" y="158.7">105</text>
<text x="49.3" y="164.5">C37</text>
<text x="63.8" y="164.5">C36</text>
<text x="63.8" y="167.4">100pF</text>
<text x="86.9" y="173.2">C38</text>
<text x="98.5" y="173.2">C39</text>
<text x="107.2" y="173.2">C40</text>
<text x="86.9" y="176.1">100pF</text>
<text x="98.5" y="176.1">47uF</text>
<text x="107.2" y="176.1">47uF</text>
<text x="60.9" y="181.9">R45</text>
<text x="60.9" y="184.8">OPEN</text>
<text x="78.2" y="184.8">R46</text>
<text x="78.2" y="187.7">10k</text>
</g>
<g font-size="2.6" fill="#f00">
<text x="235.2" y="11">SPEAKERL-</text>
<text x="235.2" y="13.9">SPEAKERL+</text>
<text x="191.7" y="28.4">SPEAKERR-</text>
<text x="191.7" y="40">SPEAKERR+</text>
<text x="74.8" y="54.5" transform="rotate(-90 74.8 54.5)">SPEAKERL+</text>
<text x="80.6" y="54.5" transform="rotate(-90 80.6 54.5)">SPEAKERL-</text>
<text x="92.2" y="54.5" transform="rotate(-90 92.2 54.5)">SPEAKERR+</text>
<text x="97.9" y="54.5" transform="rotate(-90 97.9 54.5)">SPEAKERR-</text>
<text x="235.2" y="63.2">VOUTL</text>
<text x="235.2" y="80.5">VOUTR</text>
<text x="203.3" y="106.5">AMP_MUTE</text>
<text x="128" y="109.4">AMP_MUTE</text>
<text x="41.2" y="167.4">VOUTL105</text>
</g>
<g font-size="2.6" fill="#004080">
<text x="68.1" y="15.7">VIN</text>
<text x="78.2" y="15.7">VOUT</text>
<text x="76.6" y="18.9" transform="rotate(-90 76.6 18.9)">GND</text>
<text x="67.9" y="74.8" transform="rotate(-90 67.9 74.8)">NC</text>
<text x="70.8" y="74.8" transform="rotate(-90 70.8 74.8)">NC</text>
<text x="102.6" y="74.8" transform="rotate(-90 102.6 74.8)">NC</text>
<text x="105.5" y="74.8" transform="rotate(-90 105.5 74.8)">NC</text>
<text x="56.5" y="79.4">NC</text>
<text x="56.5" y="82.3">PGND</text>
<text x="73.7" y="79.5" transform="rotate(-90 73.7 79.5)">OUTL+</text>
<text x="76.6" y="79.5" transform="rotate(-90 76.6 79.5)">OUTL+</text>
<text x="79.5" y="78.9" transform="rotate(-90 79.5 78.9)">OUTL-</text>
<text x="82.4" y="78.9" transform="rotate(-90 82.4 78.9)">OUTL-</text>
<text x="85.2" y="78.6" transform="rotate(-90 85.2 78.6)">PGND</text>
<text x="88.1" y="78.6" transform="rotate(-90 88.1 78.6)">PGND</text>
<text x="91" y="80" transform="rotate(-90 91 80)">OUTR+</text>
<text x="93.9" y="80" transform="rotate(-90 93.9 80)">OUTR+</text>
<text x="96.8" y="79.3" transform="rotate(-90 96.8 79.3)">OUTR-</text>
<text x="99.7" y="79.3" transform="rotate(-90 99.7 79.3)">OUTR-</text>
<text x="106.8" y="82.3">PGND</text>
<text x="110.6" y="79.4">NC</text>
<text x="56.5" y="85.2">PGND</text>
<text x="56.5" y="88.1">PGND</text>
<text x="106.8" y="88.1">PGND</text>
<text x="106.8" y="85.2">PGND</text>
<text x="56.5" y="91">PVDD</text>
<text x="56.5" y="93.9">PVDD</text>
<text x="107.1" y="93.9">PVDD</text>
<text x="107.1" y="91">PVDD</text>
<text x="56.5" y="96.8">PVDD</text>
<text x="56.5" y="99.6">C1N</text>
<text x="107.1" y="96.8">PVDD</text>
<text x="109.5" y="99.6">TH0</text>
<text x="56.5" y="102.5">C1P</text>
<text x="56.5" y="105.4">CPVDD</text>
<text x="109.5" y="105.4">TH2</text>
<text x="109.5" y="102.5">TH1</text>
<text x="56.5" y="108.3">SYNCOUT</text>
<text x="56.5" y="111.2">NC</text>
<text x="107" y="111.2">MUTE</text>
<text x="107.1" y="108.3">TEMP</text>
<text x="56.5" y="114.1">SYNCIN</text>
<text x="56.5" y="117">FS2</text>
<text x="107" y="114.1">SHDN</text>
<text x="110.9" y="117">G2</text>
<text x="67.9" y="126" transform="rotate(-90 67.9 126)">FS1</text>
<text x="70.8" y="126" transform="rotate(-90 70.8 126)">INL-</text>
<text x="73.7" y="126" transform="rotate(-90 73.7 126)">INL+</text>
<text x="76.6" y="126" transform="rotate(-90 76.6 126)">MONO</text>
<text x="79.5" y="126" transform="rotate(-90 79.5 126)">REG</text>
<text x="82.4" y="126" transform="rotate(-90 82.4 126)">REG</text>
<text x="85.2" y="126" transform="rotate(-90 85.2 126)">REG</text>
<text x="88.1" y="126" transform="rotate(-90 88.1 126)">GND</text>
<text x="91" y="126" transform="rotate(-90 91 126)">GND</text>
<text x="93.9" y="126" transform="rotate(-90 93.9 126)">SS</text>
<text x="96.8" y="126" transform="rotate(-90 96.8 126)">VDD</text>
<text x="99.7" y="126" transform="rotate(-90 99.7 126)">INR-</text>
<text x="102.6" y="126" transform="rotate(-90 102.6 126)">INR+</text>
<text x="105.5" y="126" transform="rotate(-90 105.5 126)">G1</text>
</g>
<text font-size="2.6" fill="#00ff40" x="125.2" y="144.2">VOUTR</text>
<g font-size="2.1">
<text x="30.5" y="2.2">5</text>
<text x="85.5" y="2.2">4</text>
<text x="140.5" y="2.2">3</text>
<text x="195.5" y="2.2">2</text>
<text x="250.5" y="2.2">1</text>
<text x=".8" y="30.1">D</text>
<text x="278.8" y="30.1">D</text>
<text x=".8" y="80.8">C</text>
<text x="278.8" y="80.8">C</text>
<text x=".8" y="131.4">B</text>
<text x="278.8" y="131.4">B</text>
<text x=".8" y="182.1">A</text>
<text x="278.8" y="182.1">A</text>
<text x="30.5" y="207.8">5</text>
<text x="85.5" y="207.8">4</text>
<text x="140.5" y="207.8">3</text>
<text x="195.5" y="207.8">2</text>
<text x="250.5" y="207.8">1</text>
</g>
</svg>
